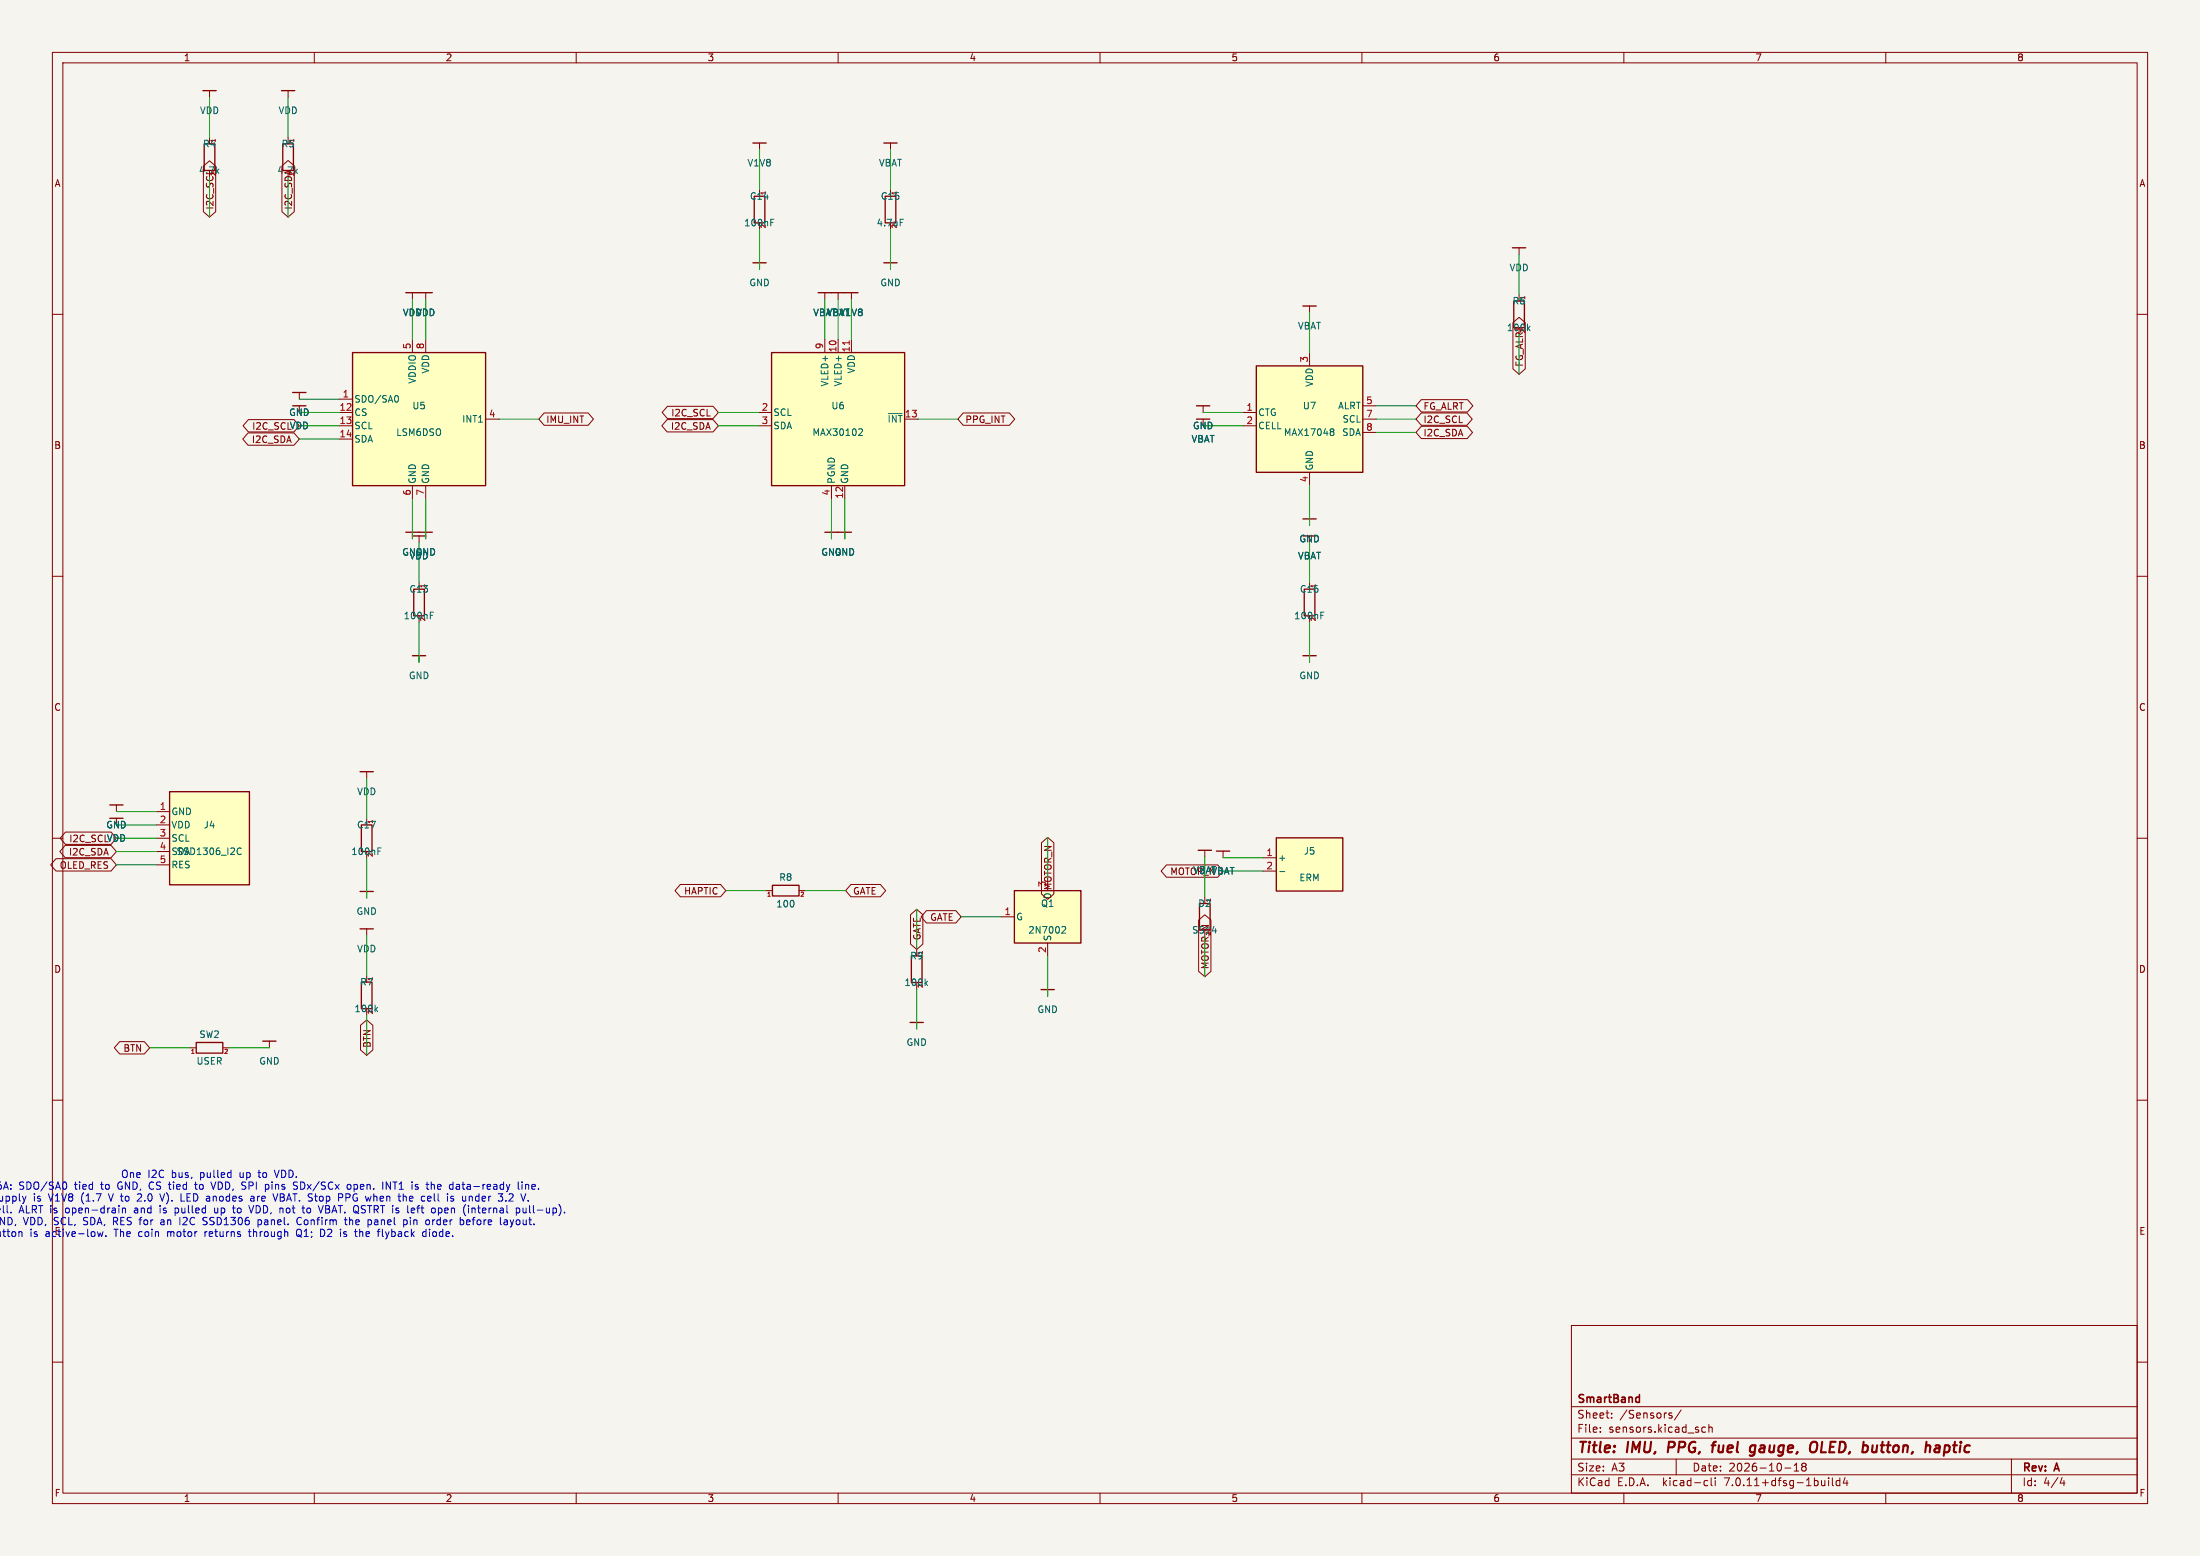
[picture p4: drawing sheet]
<svg xmlns="http://www.w3.org/2000/svg" width="420mm" height="297mm" viewBox="0 0 420 297" stroke-linecap="round" stroke-linejoin="round" font-family="sans-serif">
<path d="M0 0h420v297h-420z" fill="#f5f4ef" stroke="#f5f4ef" stroke-width=".19"/>
<g fill="none" stroke="#840000" stroke-width=".19">
<path d="M10 10h400v277h-400zM12 12h396v273h-396zM40 17.3v1.3M55 17.3v1.3M60 10v2M110 10v2M160 10v2M210 10v2M260 10v2M310 10v2M360 10v2M38.8 31.7l1.2-1 1.2 1v8.7l-1.2 1-1.2-1z"/>
<path d="M40 26.2v1.3M53.8 31.7l1.2-1.1 1.2 1.1v8.7l-1.2 1-1.2-1zM55 26.2v1.3M145 27.3v1.3M145 36.2v1.3M170 27.3v1.3M170 36.2v1.3M10 60h2M78.7 55.9v1.2M81.3 55.9v1.2M145 50.2v1.2M157.5 55.9v1.2"/>
<path d="M160 55.9v1.2M162.5 55.9v1.2M170 50.2v1.2M250 58.4v1.3M290 47.3v1.3M290 56.2v1.3M408 60h2M57.1 74.9v1.3M57.1 77.5v1.2M64.8 78.7h2.5M64.8 76.2h2.5M78.7 64.8v2.5"/>
<path d="M81.3 64.8v2.5M103.9 78.8h8.4l1 1.2-1 1.2h-8.4l-1-1.2zM127.4 77.6h8.7l1 1.1-1 1.2h-8.7l-1-1.2zM144.8 78.7h2.5M157.5 64.8v2.5M160 64.8v2.5M162.5 64.8v2.5M183.9 78.8h8.8l1 1.2-1 1.2h-8.8l-1-1.2zM229.7 77.5v1.2M237.3 78.7h2.5M250 67.3v2.5M260.2 77.5h2.5"/>
<path d="M271.3 78.8h8.7l1.1 1.2-1.1 1.2h-8.7l-1-1.2zM271.3 76.3h8.9l1 1.2-1 1.1h-8.9l-1-1.1zM288.8 61.6l1.2-1 1.2 1v8.8l-1.2 1-1.2-1zM47.4 82.6h8.7l1 1.2-1 1.2h-8.7l-1.1-1.2zM47.4 80.1h8.7l1 1.2-1 1.1h-8.7l-1-1.1zM64.8 81.3h2.5M64.8 83.8h2.5M78.7 92.7v2.5M81.3 92.7v2.5M92.7 80h2.5M127.4 80.1h8.7l1 1.2-1 1.1h-8.7l-1.1-1.1zM144.8 81.3h2.5"/>
<path d="M158.7 92.7v2.5M161.3 92.7v2.5M172.7 80h2.5M229.7 80v1.3M237.3 81.3h2.5M250 90.2v2.5M250 99.1v1.2M260.2 80h2.5M260.2 82.5h2.5M271.3 81.4h8.8l1 1.1-1 1.2h-8.8l-1-1.2zM10 110h2M78.7 101.6v1.3"/>
<path d="M80 102.3v1.3M80 111.2v1.3M81.3 101.6v1.3M158.7 101.6v1.3M161.3 101.6v1.3M250 111.2v1.3M408 110h2M80 125.2v1.2M250 125.2v1.2M10 160h2M12.5 158.8h8.7l1 1.2-1 1.2h-8.7l-1-1.2zM22.2 153.6v1.3"/>
<path d="M22.2 156.2v1.3M29.8 160h2.6M29.8 154.9h2.6M29.8 157.5h2.6M70 147.3v1.3M70 156.2v1.3M408 160h2M10.7 163.9h10.5l1 1.2-1 1.2h-10.5l-1-1.2zM12.4 161.4h8.8l1 1.1-1 1.2h-8.8l-1-1.2zM29.8 162.5h2.6M29.8 165.1h2.6M70 170.2v1.2"/>
<path d="M70 177.3v1.3M129.9 168.8h7.7l1 1.2-1 1.2h-7.7l-1-1.2zM146.2 170h1.3M152.5 170h1.3M162.4 168.8h5.7l1 1.2-1 1.2h-5.7l-1-1.2zM173.8 174.6l1.2-1 1.2 1v5.6l-1.2 1-1.2-1zM176.9 173.8h5.6l1 1.2-1 1.2h-5.6l-1.1-1.2zM191.1 175h2.6M198.8 160.9l1.2-1.1 1.2 1.1v9.7l-1.2 1.1-1.2-1.1zM200 180v2.5M222.7 165.1h9.8l1 1.2-1 1.1h-9.8l-1-1.1zM228.8 175.6l1.2-1 1.2 1v9.8l-1.2 1-1.2-1z"/>
<path d="M230 162.3v1.3M230 171.2v1.3M233.5 162.5v1.2M241.1 163.7h2.6M241.1 166.3h2.6M22.8 198.8h4.8l1 1.2-1 1.2h-4.8l-1-1.2zM51.4 198.7v1.3M68.8 195.7l1.2-1 1.2 1v4.7l-1.2 1-1.2-1zM70 186.2v1.3M175 181.2v1.3M175 195.2v1.2M200 188.9v1.3"/>
<path d="M10 210h2M36.2 200h1.3M42.5 200h1.3M408 210h2M10 260h2M300 253h108v32h-108zM408 260h2M300 278.5h108M300 274.5h108M300 268.5h108M305.5 273.2v.2M305.5 272.5v.1"/>
<path d="M307.7 270.5v.2M307.7 269.8v.1M318.8 270.2l.4 .1v.2l-.2 .2h-.3M318.8 269.7l.4 .1M320 278.5v3M320.9 269.1l-1.2 1.9M325.6 272.5l-.4-.1-.3 .3 .1 .6h.6M326.2 272.5l.2-.1 .4 .1 .1 .9M326.2 271.9v1.5M342.5 279.7l.4-.4v1.5M344 279.4l-.1 .2 .3 .3M344.2 279.9l-.3 .3v.3l.3 .3h.3l.3-.3-.1-.4-.2-.2"/>
<path d="M344.2 279.9h.3M344.7 279.4l.1 .2-.3 .3M384 278.5v6.5M60 285v2M110 285v2M160 285v2M210 285v2M260 285v2M300 281.5h108M310 285v2M325.6 282.6l.4 .1M326 283.5l-.4 .1"/>
<path d="M326.7 282.1v1.3l.2 .2M327.4 282.1v.1M327.4 282.6v1M340.7 280.2h1.2M342.5 280.8h.9M349.1 282.1v.1M349.1 282.6v1M349.8 282.1v1.3l.2 .2M351.2 282.7l-.4-.1-.3 .3 .2 .6h.5M351.2 282.1v1.5M352.2 282l-.3 1.1h.9M352.6 282.6v1"/>
<path d="M360 285v2M393.7 282l-.4 1.1h.9M394 282.6v1"/>
</g>
<g fill="none" stroke="#840000" stroke-width=".4">
<path d="M318.6 275.2l-.2 2M326.7 275.9h.8M327.6 275.2l-.4 .1-.1 .2-.2 1.7M334.5 275.9l.6 .1M335 277.1l-.6 .1M335.1 275.9l-.2 1.6-.4 .4M345.7 275.5a.69 .69 0 0 1 1.2 0 1.47 1.47 0 0 1-.6 1.7M347.9 275.2l-.3 2h1M358.2 277l-.1 .1M358.4 275.9l-.2 1.3M369.7 275.9h.4l.2 .3-.1 1M370.2 277.1l-.7 .1"/>
<path d="M370.3 276.3l-.7 .1M371.2 277.1l.5 .1M371.3 275.9l-.2 2M371.9 275.9l-.6 .1"/>
</g>
<path d="M312.5 266.7l.5 .1M313 266.2v1.5M313 267.6l-.5 .1" fill="none" stroke="#840000" stroke-width=".3"/>
<g fill="none" stroke="#840000" stroke-width=".25">
<path d="M38.7 17.3h2.6M53.7 17.3h2.6M39 27.5h2v5h-2zM54 27.5h2v5h-2zM143.7 27.3h2.6M144 37.5h2v5h-2zM168.7 27.3h2.6M169 37.5h2v5h-2zM77.5 55.9h5M143.7 50.2h2.6M156.2 55.9h7.6M168.7 50.2h2.6"/>
<path d="M248.7 58.4h2.6M288.7 47.3h2.6M289 57.5h2v5h-2zM55.9 77.5h2.5M55.9 74.9h2.5M67.3 67.3h25.4v25.4h-25.4zM147.3 67.3h25.4v25.4h-25.4zM228.4 77.5h2.6M239.8 69.8h20.4v20.4h-20.4zM228.4 80h2.6M248.7 99.1h2.6M77.5 101.6h5"/>
<path d="M78.7 102.3h2.6M79 112.5h2v5h-2zM157.5 101.6h5M249 112.5h2v5h-2zM78.7 125.2h2.6M248.7 125.2h2.6M20.9 156.2h2.6M20.9 153.6h2.6M32.4 151.1h15.2v17.8h-15.2zM68.7 147.3h2.6M69 157.5h2v5h-2zM243.7 159.9h12.7v10.2h-12.7z"/>
<path d="M68.7 177.3h2.6M68.7 170.2h2.6M147.5 169h5v2h-5zM193.7 170h12.7v10h-12.7zM228.7 162.3h2.6M229 172.5h2v5h-2zM232.2 162.5h2.6M37.5 199h5v2h-5zM50.2 198.7h2.5M69 187.5h2v5h-2zM173.7 195.2h2.6M174 182.5h2v5h-2z"/>
<path d="M198.7 188.9h2.6"/>
</g>
<g fill="#ffffc2" stroke="#ffffc2" stroke-width=".19">
<path d="M239.8 69.8h20.4v20.4h-20.4z"/>
<path d="M147.3 67.3h25.4v25.4h-25.4z"/>
<path d="M193.7 170h12.7v10h-12.7z"/>
<path d="M243.7 159.9h12.7v10.2h-12.7z"/>
<path d="M32.4 151.1h15.2v17.8h-15.2z"/>
<path d="M67.3 67.3h25.4v25.4h-25.4z"/>
</g>
<g fill="none" stroke="#006464" stroke-width=".19">
<path d="M147.1 41.8h.7M147.1 42.5h.5M171.8 41.8h.6M75.8 75.5a.79 .79 0 0 1 0 1.3M169.6 79h2.6M291.7 62.6l.4 .5M292.1 62.3l-.5 .5M164.1 81.8l.4 .1 .2 .3-.8 .9h.8M254.2 81.8l.3 .1 .2 .2-.3 .3M254.2 82.4h.2M254.4 82.4l.3 .2v.3l-.2 .2h-.3M82.1 117.5h.5"/>
<path d="M82.1 116.8h.7M252.1 117.5h.5M252.1 116.8h.7M45.4 162.9l.3 .2 .3-.1M46 162l-.3-.2-.3 .2M72.1 162.5h.5M72.1 161.8h.7M202.9 176.8l.4 .1 .1 .3-.7 .9h.7M244.3 166.4h1M71.7 192.6l.4 .5M72.1 192.3l-.5 .5M176.7 187.6l.4 .5"/>
<path d="M177.1 187.3l-.5 .5"/>
</g>
<path d="M162.1 65.1v.7M146.7 170.4l.1-.1v.8M152.9 170.4h.5M36.7 200.4l.1-.1v.8M42.9 200.4h.5" fill="none" stroke="#a90000" stroke-width=".19"/>
<g fill="none" stroke="#0000c2" stroke-width=".19">
<path d="M3.8 235.1l.4 .2v.7M4.1 230.1l-.5 1.4M13 230.6l-.4 .1-.1 .2 .1 .5 .4 .1M15.9 233.7l.2 .1M15.9 232.8l.2 .2M18.6 235.1l.3 .9 .2-.6 .3 .6 .3-.9M19.2 226.1h.5M20.2 235.9v.1M20.7 227.9l.5 1.4M22.6 225.8l-.1 .4 .1 .6M23.4 230.7l.2-.1 .3 .1 .1 .8M23.4 230.6v.9"/>
<path d="M26.1 230.6l-.4 .1M26.2 231h-.4l-.2 .2 .1 .3h.5M27 228.5l-.8 .8h.8M30.5 227.9l.5 1.4 .4-1.4M30.6 230.6v.9M30.6 230.1v.1M30.7 233.6l.2 .2 .4-.1M30.7 232.9l.4-.1 .2 .2M31.2 231.5h.1M31.2 230.7v.3M31.3 233.2h-.4l-.2 .2M32 235.1v.9"/>
<path d="M32.2 235.1l-.2 .1M33.8 230.6l.3 .3v.3l-.1 .3h-.4M34.6 229.3h.6M35.7 233l-.8 .8h.8M37.1 226.1h.6M37.3 225.6v1.2l.4 .2M39.1 235.1v.9M39.3 233.1l.2 .3-.2 .4M39.5 235.1l-.4 .3M41 230.6v.9h.4l.2-.1M41.2 225.6l-.5 1.4M41.6 230.6v.9"/>
<path d="M45.8 230.6l-.4 .1-.1 .2 .1 .5 .4 .1M47.4 235.1h.5M47.6 234.6v1.2l.3 .2M47.9 229.2h.6M47.9 228.4h.5l.1 .9M48.5 228.7l-.6 .1M49.2 230.1h-.3v1.4h.3M49.2 223.8h.6M49.3 232.9l.4-.1 .2 .3-.1 .6h-.5M52.4 223.4l.4 1.4M53 227.9l-.4 1.4M53.5 227.9v1.4h.5"/>
<path d="M53.5 228.5h.5M56.5 226.3l.3 .3-.3 .4M56.6 235.1v.5a.47 .47 0 0 0 .2 .4 .47 .47 0 0 0 .5 0l-.4-.3M56.7 233.4l.4 .4 .4-.2M57.3 234.7a.47 .47 0 0 0-.6 .1M59 230.6l.3 .3v.3l-.1 .3h-.4M61.7 234.7a.75 .75 0 0 1 .3 .9 .75 .75 0 0 1-.8 .4M62.2 230.8h.4M62.6 230.8l.2 .1M62.8 230.7l-.2 .1M62.8 231.5h-.6M65.6 236h.4"/>
<path d="M65.6 235.4l.4 .2M65.7 232.8h.6M65.9 233.6l.4 .2M66 235.1l-.4 .2M66 228.6h.6M66.4 226.1h.3l.3 .2-.1 .6h-.5M66.6 227.9h-.6v1.4M66.7 233l.2-.2 .4 .1v.9M66.7 232.4v1.4M67.6 226.9l.4 .1M67.6 226.1v1.4M68 226.1h-.4"/>
<path d="M68.7 234.6v1.4M69.1 235.1l-.4 .1M71.9 232.8l-.4 .1M72 233.2h-.3l-.2 .2v.3l.5 .1M73 234.6v1.2l.2 .2M73.7 225.6l.8 1.4v-1.4M77.5 228.4l.1 .9M78.3 232.8v1M79.6 230.6h.5M79.8 226.6v.3M79.8 230.2v1.3M80.8 236h.5"/>
<path d="M80.9 235.1l-.1 .1M81.2 235.1l.1 .1M81.3 234.6v1.4M81.8 228.3l.4 .1 .1 .3-.7 .1M82 235.1v.9M82.2 229.2l-.4 .1M83 232.8l-.4 .3M83.8 230.6l.4 .1 .2 .2-.1 .5-.5 .1M85 230.7v.8M85.6 230.9l-.7 .2M87.3 226.1h.4v.9M87.7 226.9l-.4 .1"/>
<path d="M87.7 226.4l-.4 .1M89.1 233.7h.6M89.3 232.8l-.2 .1M89.5 232.8l.2 .4-.6 .1M90.3 230.6l.4 .2v.7M90.9 228.4l-.1 .2 .1 .6M91.2 230.6h.5M96.7 232.8l.2 .2v.8M96.9 233.7l-.2 .1M96.9 233.2h-.2M97.4 232.8l.3 1M97.7 233.8l-.3 .4"/>
<path d="M98 228.3l-.9 1h.9M98.1 232.8l-.4 1M98.9 225.6v1.2l.2 .2M99.7 225.6v.1M99.7 226.1v.9M99.8 230.6l.1 .9h.3l.2-.1M100.3 226.2l.2-.1h.4v.9M100.3 226.1v.9M100.4 230.6v.9M101.1 230.1v1.2l.2 .2"/>
</g>
<g fill="none" stroke="#009600" stroke-width=".19">
<path d="M40 18.6v7.6M55 18.6v7.6M40 33.8v7.6M55 33.8v7.6M145 28.6v7.6M170 28.6v7.6M78.7 57.1v7.7M81.3 57.1v7.7M145 43.8v7.6M157.5 57.1v7.7M160 57.1v7.7M162.5 57.1v7.7"/>
<path d="M170 43.8v7.6M250 59.7v7.6M290 48.6v7.6M57.1 76.2h7.7M57.1 78.7h7.7M137.1 78.7h7.7M229.7 78.7h7.6M262.7 77.5h7.6M290 63.8v7.6M57.1 81.3h7.7M57.1 83.8h7.7M78.7 95.2v7.7"/>
<path d="M81.3 95.2v7.7M95.2 80h7.7M137.1 81.3h7.7M158.7 95.2v7.7M161.3 95.2v7.7M175.2 80h7.7M229.7 81.3h7.6M250 92.7v7.6M262.7 82.5h7.6M262.7 80h7.6M80 103.6v7.6M80 118.8v7.6"/>
<path d="M250 103.6v7.6M250 118.8v7.6M22.2 154.9h7.6M22.2 160h7.6M22.2 157.5h7.6M70 148.6v7.6M200 159.8v7.7M22.2 162.5h7.6M22.2 165.1h7.6M70 163.8v7.6M70 178.6v7.6M138.6 170h7.6"/>
<path d="M153.8 170h7.6M175 173.6v7.6M183.5 175h7.6M230 163.6v7.6M230 178.8v7.6M233.5 163.7h7.6M233.5 166.3h7.6M70 193.8v7.6M175 188.8v7.6M200 182.5v7.7M28.6 200h7.6M43.8 200h7.6"/>
</g>
<g font-size="2.8" fill="#840000">
<text x="301" y="277.9">Title:</text>
<text x="310.6" y="277.9">IMU,</text>
<text x="319.3" y="277.9">PPG,</text>
<text x="328.5" y="277.9">fuel</text>
<text x="336.6" y="277.9">gauge,</text>
<text x="348.8" y="277.9">OLED,</text>
<text x="359.6" y="277.9">button,</text>
<text x="372.4" y="277.9">haptic</text>
</g>
<g font-size="2.1" fill="#840000">
<text x="301" y="268.2">SmartBand</text>
<text x="301" y="273.7">File:</text>
<text x="301" y="271">Sheet:</text>
<text x="307.1" y="273.7">sensors.kicad_sch</text>
<text x="309.2" y="271">/Sensors/</text>
<text x="301" y="281.1">Size:</text>
<text x="307.6" y="281.1">A3</text>
<text x="323" y="281.1">Date:</text>
<text x="330" y="281.1">2026-10-18</text>
<text x="386" y="281.3">Rev:</text>
<text x="392.4" y="281.3">A</text>
<text x="301" y="283.9">KiCad</text>
<text x="308.7" y="283.9">E.D.A.</text>
<text x="317.6" y="283.9">kicad-cli</text>
<text x="329.5" y="283.9">7.0.11+dfsg-1build4</text>
<text x="386" y="283.9">Id:</text>
<text x="390.1" y="283.9">4/4</text>
</g>
<g font-size="1.9" fill="#0000c2">
<text x="-.9" y="227.3">6A:</text>
<text x="3.9" y="227.3">SDO/SA0</text>
<text x="14.7" y="227.3">tied</text>
<text x="19.9" y="227.3">to</text>
<text x="23" y="225">One</text>
<text x="23.2" y="227.3">GND, CS tied</text>
<text x="28.2" y="225">I2C</text>
<text x="32.8" y="225">bus,</text>
<text x="38.4" y="225">pulled</text>
<text x="38.5" y="227.3">to</text>
<text x="41.8" y="227.3">VDD, SPI</text>
<text x="46.1" y="225">up</text>
<text x="49.9" y="225">to</text>
<text x="52.4" y="227.3">pins</text>
<text x="53.2" y="225">VDD.</text>
<text x="57.9" y="227.3">SDx/SCx</text>
<text x="68.4" y="227.3">open.</text>
<text x="75.3" y="227.3">INT1</text>
<text x="81.1" y="227.3">is</text>
<text x="84.1" y="227.3">the</text>
<text x="88.6" y="227.3">data-ready</text>
<text x="101.9" y="227.3">line.</text>
<text x="-.5" y="231.8">ell.</text>
<text x="-.3" y="229.6">upply</text>
<text x="4.3" y="231.8">ALRT</text>
<text x="6.7" y="229.6">is</text>
<text x="9.7" y="229.6">V1V8</text>
<text x="10.3" y="231.8">is</text>
<text x="13.4" y="231.8">open-drain</text>
<text x="16" y="229.6">(1.7</text>
<text x="21.5" y="229.6">V to</text>
<text x="26.7" y="231.8">and</text>
<text x="27.3" y="229.6">2.0</text>
<text x="31.7" y="231.8">is</text>
<text x="31.9" y="229.6">V).</text>
<text x="34.8" y="231.8">pulled</text>
<text x="35.9" y="229.6">LED anodes</text>
<text x="42.5" y="231.8">up</text>
<text x="46.3" y="231.8">to</text>
<text x="49.6" y="231.8">VDD, not</text>
<text x="49.6" y="229.6">are</text>
<text x="54.2" y="229.6">VBAT. Stop</text>
<text x="60.1" y="231.8">to</text>
<text x="63.4" y="231.8">VBAT. QSTRT is</text>
<text x="66.9" y="229.6">PPG when</text>
<text x="78.8" y="229.6">the</text>
<text x="80.8" y="231.8">left</text>
<text x="83.3" y="229.6">cell</text>
<text x="85.6" y="231.8">open</text>
<text x="88.4" y="229.6">is</text>
<text x="91.4" y="229.6">under</text>
<text x="91.8" y="231.8">(internal</text>
<text x="98.5" y="229.6">3.2</text>
<text x="102" y="231.8">pull-up).</text>
<text x="-1" y="236.3">utton</text>
<text x=".3" y="234.1">ND, VDD,</text>
<text x="5.9" y="236.3">is</text>
<text x="8.9" y="236.3">active-low.</text>
<text x="10.9" y="234.1">SCL,</text>
<text x="16.6" y="234.1">SDA, RES for</text>
<text x="22.2" y="236.3">The</text>
<text x="27" y="236.3">coin</text>
<text x="31.9" y="234.1">an</text>
<text x="32.6" y="236.3">motor</text>
<text x="35.7" y="234.1">I2C</text>
<text x="40" y="236.3">returns</text>
<text x="40.3" y="234.1">SSD1306</text>
<text x="48.6" y="236.3">through</text>
<text x="51" y="234.1">panel.</text>
<text x="57.8" y="236.3">Q1;</text>
<text x="58.6" y="234.1">Confirm</text>
<text x="62.6" y="236.3">D2</text>
<text x="66.5" y="236.3">is</text>
<text x="68" y="234.1">the</text>
<text x="69.6" y="236.3">the</text>
<text x="72.5" y="234.1">panel</text>
<text x="74.1" y="236.3">flyback</text>
<text x="79.5" y="234.1">pin</text>
<text x="82.8" y="236.3">diode.</text>
<text x="83.9" y="234.1">order</text>
<text x="90.6" y="234.1">before</text>
<text x="98.5" y="234.1">layout.</text>
</g>
<g font-size="1.8" fill="#840000">
<text x="35" y="11.9">1</text>
<text x="85" y="11.9">2</text>
<text x="135" y="11.9">3</text>
<text x="185" y="11.9">4</text>
<text x="235" y="11.9">5</text>
<text x="285" y="11.9">6</text>
<text x="335" y="11.9">7</text>
<text x="385" y="11.9">8</text>
<text x="10.3" y="35.9">A</text>
<text x="37.9" y="33.4">4.7k</text>
<text x="52.9" y="33.4">4.7k</text>
<text x="408.3" y="35.9">A</text>
<text x="41" y="40.1" transform="rotate(-90 41 40.1)">I2C_SCL</text>
<text x="56" y="40.1" transform="rotate(-90 56 40.1)">I2C_SDA</text>
<text x="287.6" y="63.4">100k</text>
<text x="291" y="70.1" transform="rotate(-90 291 70.1)">FG_ALRT</text>
<text x="48" y="82.2">I2C_SCLVDD</text>
<text x="104.2" y="81">IMU_INT</text>
<text x="128" y="82.2">I2C_SDA</text>
<text x="128" y="79.7">I2C_SCL</text>
<text x="184.2" y="81">PPG_INT</text>
<text x="271.7" y="83.5">I2C_SDA</text>
<text x="271.7" y="81">I2C_SCL</text>
<text x="271.7" y="78.4">FG_ALRT</text>
<text x="10.3" y="85.9">B</text>
<text x="48" y="84.8">I2C_SDA</text>
<text x="408.2" y="85.9">B</text>
<text x="10.3" y="135.9">C</text>
<text x="408.2" y="135.9">C</text>
<text x="13.1" y="161">I2C_SCLVDD</text>
<text x="11.3" y="166">OLED_RES</text>
<text x="13.1" y="163.5">I2C_SDA</text>
<text x="223.3" y="167.2">MOTOR_N</text>
<text x="130.5" y="171">HAPTIC</text>
<text x="162.8" y="171">GATE</text>
<text x="199.7" y="169.4" transform="rotate(-90 199.7 169.4)">3</text>
<text x="200.9" y="171.7" transform="rotate(-90 200.9 171.7)">D MOTOR_N</text>
<text x="176" y="179.6" transform="rotate(-90 176 179.6)">GATE</text>
<text x="177.5" y="176">GATE</text>
<text x="227.5" y="178.4">SS14</text>
<text x="10.3" y="185.9">D</text>
<text x="231" y="185.1" transform="rotate(-90 231 185.1)">MOTOR_N</text>
<text x="408.2" y="185.9">D</text>
<text x="23.5" y="201">BTN</text>
<text x="71" y="200.1" transform="rotate(-90 71 200.1)">BTN</text>
<text x="408.3" y="235.9">E</text>
<text x="10.3" y="285.9">F</text>
<text x="35" y="286.9">1</text>
<text x="85" y="286.9">2</text>
<text x="135" y="286.9">3</text>
<text x="185" y="286.9">4</text>
<text x="235" y="286.9">5</text>
<text x="285" y="286.9">6</text>
<text x="335" y="286.9">7</text>
<text x="385" y="286.9">8</text>
<text x="408.3" y="285.9">F</text>
</g>
<g font-size="1.8" fill="#006464">
<text x="38.1" y="22">VDD</text>
<text x="53.1" y="22">VDD</text>
<text x="38.7" y="28.3">R4</text>
<text x="53.7" y="28.3">R5</text>
<text x="142.6" y="32">V1V8</text>
<text x="167.7" y="32">VBAT</text>
<text x="143.1" y="38.3">C14</text>
<text x="168.1" y="38.3">C15</text>
<text x="142" y="43.4">100nF</text>
<text x="167.3" y="43.4">4.7uF</text>
<text x="288.1" y="52">VDD</text>
<text x="143" y="54.8">GND</text>
<text x="168" y="54.8">GND</text>
<text x="288.7" y="58.3">R6</text>
<text x="76.8" y="60.5">VDD</text>
<text x="79.4" y="60.5">VDD</text>
<text x="155.2" y="60.5">VBAT</text>
<text x="160.1" y="60.5">V1V8</text>
<text x="247.7" y="63.1">VBAT</text>
<text x="82.1" y="71.4" transform="rotate(-90 82.1 71.4)">VDD</text>
<text x="163.4" y="71.4" transform="rotate(-90 163.4 71.4)">VDD</text>
<text x="67.6" y="77.1">SDO/SA0</text>
<text x="79.6" y="73.3" transform="rotate(-90 79.6 73.3)">VDDIO</text>
<text x="158.3" y="73.9" transform="rotate(-90 158.3 73.9)">VLED+</text>
<text x="160.9" y="73.9" transform="rotate(-90 160.9 73.9)">VLED+</text>
<text x="250.9" y="73.9" transform="rotate(-90 250.9 73.9)">VDD</text>
<text x="55.1" y="79.6">GND</text>
<text x="55.2" y="82.1">VDD</text>
<text x="67.6" y="79.6">CS</text>
<text x="67.6" y="82.1">SCL</text>
<text x="75.5" y="83.4">LSM6DSO</text>
<text x="78.6" y="78.3">U5</text>
<text x="88.1" y="80.9">INT1</text>
<text x="147.6" y="79.6">SCL</text>
<text x="147.6" y="82.1">SDA</text>
<text x="155" y="83.4">MAX30102</text>
<text x="158.6" y="78.3">U6</text>
<text x="169.3" y="80.9">~{INT}</text>
<text x="227.6" y="82.1">GND</text>
<text x="240.1" y="79.6">CTG</text>
<text x="240.1" y="82.1">CELL</text>
<text x="245" y="83.4">MAX17048</text>
<text x="248.6" y="78.3">U7</text>
<text x="255.3" y="78.3">ALRT</text>
<text x="256.1" y="83.4">SDA</text>
<text x="256.2" y="80.9">SCL</text>
<text x="67.6" y="84.7">SDA</text>
<text x="227.4" y="84.7">VBAT</text>
<text x="250.9" y="89.9" transform="rotate(-90 250.9 89.9)">GND</text>
<text x="79.6" y="92.4" transform="rotate(-90 79.6 92.4)">GND</text>
<text x="82.1" y="92.4" transform="rotate(-90 82.1 92.4)">GND</text>
<text x="159.6" y="92.4" transform="rotate(-90 159.6 92.4)">PGND</text>
<text x="162.1" y="92.4" transform="rotate(-90 162.1 92.4)">GND</text>
<text x="76.7" y="106.3">GND</text>
<text x="78.1" y="107">VDD</text>
<text x="79.2" y="106.3">GND</text>
<text x="156.7" y="106.3">GND</text>
<text x="159.2" y="106.3">GND</text>
<text x="247.7" y="107">VBAT</text>
<text x="248" y="103.7">GND</text>
<text x="78.1" y="113.3">C13</text>
<text x="248.1" y="113.3">C16</text>
<text x="77" y="118.4">100nF</text>
<text x="247" y="118.4">100nF</text>
<text x="78" y="129.8">GND</text>
<text x="248" y="129.8">GND</text>
<text x="32.6" y="155.8">GND</text>
<text x="68.1" y="152">VDD</text>
<text x="20.2" y="158.3">GND</text>
<text x="20.3" y="160.9">VDD</text>
<text x="32.6" y="158.3">VDD</text>
<text x="32.6" y="160.9">SCL</text>
<text x="38.8" y="158.3">J4</text>
<text x="68.1" y="158.3">C17</text>
<text x="32.6" y="163.4">SDA</text>
<text x="32.6" y="165.9">RES</text>
<text x="33.6" y="163.4">SSD1306_I2C</text>
<text x="67" y="163.4">100nF</text>
<text x="227.7" y="167">VBAT</text>
<text x="231.2" y="167.1">VBAT</text>
<text x="243.9" y="164.6">+</text>
<text x="248.8" y="163.3">J5</text>
<text x="148.1" y="173.4">100</text>
<text x="148.7" y="168.3">R8</text>
<text x="198.6" y="173.3">Q1</text>
<text x="228.7" y="173.3">D2</text>
<text x="248" y="168.4">ERM</text>
<text x="68" y="174.8">GND</text>
<text x="193.9" y="175.9">G</text>
<text x="196.2" y="178.4">2N7002</text>
<text x="200.9" y="179.7" transform="rotate(-90 200.9 179.7)">S</text>
<text x="68.1" y="182">VDD</text>
<text x="173.7" y="183.3">R9</text>
<text x="68.7" y="188.3">R7</text>
<text x="172.6" y="188.4">100k</text>
<text x="67.6" y="193.4">100k</text>
<text x="198" y="193.6">GND</text>
<text x="37.4" y="203.4">USER</text>
<text x="38" y="198.3">SW2</text>
<text x="49.4" y="203.4">GND</text>
<text x="173" y="199.8">GND</text>
</g>
<g font-size="1.8" fill="#a90000">
<text x="78.5" y="66.7" transform="rotate(-90 78.5 66.7)">5</text>
<text x="81" y="66.7" transform="rotate(-90 81 66.7)">8</text>
<text x="157.2" y="66.7" transform="rotate(-90 157.2 66.7)">9</text>
<text x="159.7" y="67.3" transform="rotate(-90 159.7 67.3)">10</text>
<text x="162.3" y="67.3" transform="rotate(-90 162.3 67.3)">11</text>
<text x="249.7" y="69.3" transform="rotate(-90 249.7 69.3)">3</text>
<text x="65.3" y="75.9">1</text>
<text x="260.7" y="77.2">5</text>
<text x="64.7" y="78.5">12</text>
<text x="64.7" y="81">13</text>
<text x="64.7" y="83.6">14</text>
<text x="93.3" y="79.7">4</text>
<text x="145.3" y="78.5">2</text>
<text x="145.3" y="81">3</text>
<text x="172.7" y="79.7">13</text>
<text x="237.9" y="78.5">1</text>
<text x="237.9" y="81">2</text>
<text x="260.7" y="79.7">7</text>
<text x="260.7" y="82.3">8</text>
<text x="78.5" y="94.7" transform="rotate(-90 78.5 94.7)">6</text>
<text x="81" y="94.7" transform="rotate(-90 81 94.7)">7</text>
<text x="158.5" y="94.7" transform="rotate(-90 158.5 94.7)">4</text>
<text x="161" y="95.3" transform="rotate(-90 161 95.3)">12</text>
<text x="249.7" y="92.1" transform="rotate(-90 249.7 92.1)">4</text>
<text x="30.4" y="154.7">1</text>
<text x="30.4" y="157.2">2</text>
<text x="30.4" y="159.7">3</text>
<text x="30.4" y="162.3">4</text>
<text x="30.4" y="164.8">5</text>
<text x="241.7" y="163.5">1</text>
<text x="241.7" y="166">2</text>
<text x="191.7" y="174.7">1</text>
<text x="199.7" y="182" transform="rotate(-90 199.7 182)">2</text>
</g>
<text font-size="1.8" fill="#0000c2" x="10.3" y="235.9">E</text>
<g font-size="1.1" fill="#a90000">
<text x="41.5" y="27.4" transform="rotate(-90 41.5 27.4)">1</text>
<text x="146.5" y="43.7" transform="rotate(-90 146.5 43.7)">2</text>
<text x="81.5" y="118.7" transform="rotate(-90 81.5 118.7)">2</text>
<text x="251.5" y="118.7" transform="rotate(-90 251.5 118.7)">2</text>
<text x="71.5" y="163.7" transform="rotate(-90 71.5 163.7)">2</text>
<text x="146.3" y="171.5">1</text>
<text x="152.6" y="171.5">2</text>
<text x="231.5" y="178.7" transform="rotate(-90 231.5 178.7)">2</text>
<text x="71.5" y="187.4" transform="rotate(-90 71.5 187.4)">1</text>
<text x="36.3" y="201.5">1</text>
<text x="42.6" y="201.5">2</text>
</g>
<g font-size="1.1" fill="#006464">
<text x="56.5" y="27.4" transform="rotate(-90 56.5 27.4)">1</text>
<text x="146.5" y="37.4" transform="rotate(-90 146.5 37.4)">1</text>
<text x="171.5" y="37.4" transform="rotate(-90 171.5 37.4)">1</text>
<text x="171.5" y="43.7" transform="rotate(-90 171.5 43.7)">2</text>
<text x="291.5" y="57.4" transform="rotate(-90 291.5 57.4)">1</text>
<text x="291.5" y="63.7" transform="rotate(-90 291.5 63.7)">2</text>
<text x="81.5" y="112.4" transform="rotate(-90 81.5 112.4)">1</text>
<text x="251.5" y="112.4" transform="rotate(-90 251.5 112.4)">1</text>
<text x="71.5" y="157.4" transform="rotate(-90 71.5 157.4)">1</text>
<text x="231.5" y="172.4" transform="rotate(-90 231.5 172.4)">1</text>
<text x="176.5" y="182.4" transform="rotate(-90 176.5 182.4)">1</text>
<text x="176.5" y="188.7" transform="rotate(-90 176.5 188.7)">2</text>
<text x="71.5" y="193.7" transform="rotate(-90 71.5 193.7)">2</text>
</g>
<g font-size="1.1" fill="#840000">
<text x="41.5" y="33.7" transform="rotate(-90 41.5 33.7)">2</text>
<text x="56.5" y="33.7" transform="rotate(-90 56.5 33.7)">2</text>
</g>
</svg>
